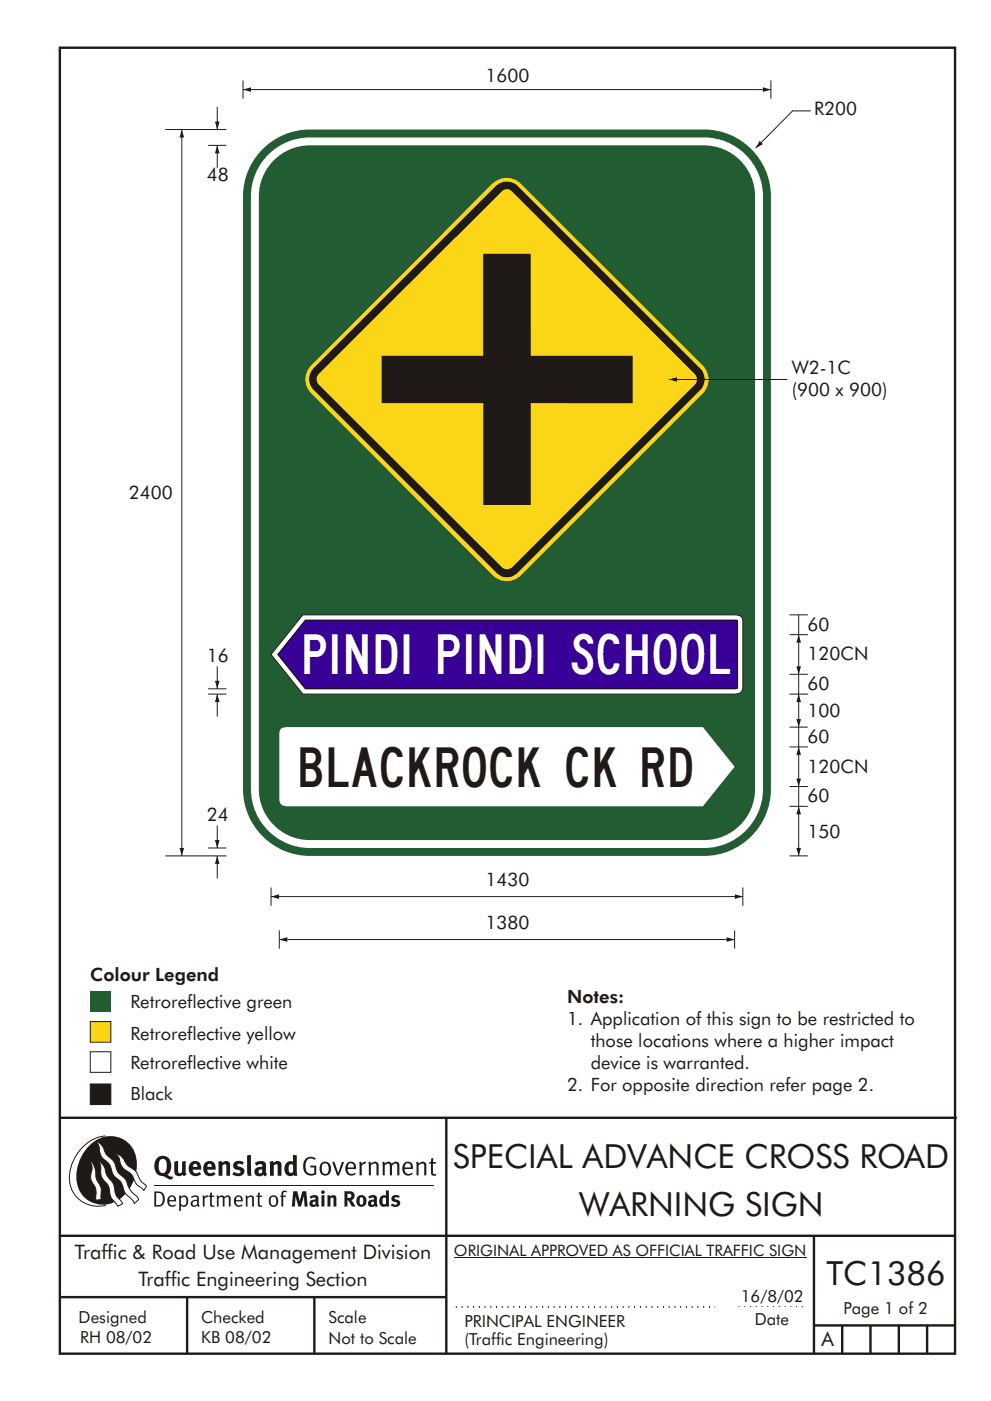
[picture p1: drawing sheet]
<svg xmlns="http://www.w3.org/2000/svg" width="210mm" height="297mm" viewBox="0 0 210 297" stroke-linecap="round" stroke-linejoin="round" font-family="sans-serif">
<g fill="none" stroke="#1f1a17" stroke-width=".51">
<path d="M12.7 10.1h189.9v276.9h-189.9zM12.7 237h190.3M94.7 236.9v50.1M12.7 262h190M12.7 275h82M39.7 275v12M66.7 275v12M172.7 262v25M172.7 281h30M178.7 281v6M184.7 281v6M190.7 281v6"/>
<path d="M196.7 281v6"/>
</g>
<path d="M96.7 277h55M96.7 277.2h55M156.7 277h14" fill="none" stroke="#1f1a17" stroke-width=".21" stroke-dasharray=".2 1" stroke-linecap="butt"/>
<path d="M96.3 266.7h74.7" fill="none" stroke="#1f1a17" stroke-width=".21"/>
<g fill="#1f1a17">
<path d="M64.9 245.6a1.61 1.61 0 0 1 2.1 0l-.2 .3a1.17 1.17 0 0 0-1.4-.2 1.17 1.17 0 0 0-.6 1.3 1.42 1.42 0 0 0 1.2 1.9l.7-.2v-1.2h-.8l-.1-.4h1.3v1.9a1.82 1.82 0 0 1-2.2-.1 1.82 1.82 0 0 1-.6-2.1l.2-.7z" fill-rule="evenodd"/>
<path d="M68.2 246.5a1.77 1.77 0 0 0 .4 2.7 1.39 1.39 0 0 0 1.4-.5 1.39 1.39 0 0 0 .2-1.5 1.19 1.19 0 0 0-2-.7zM68.5 246.8a.83 .83 0 0 1 1 .1 .83 .83 0 0 1 .2 1 .75 .75 0 0 1-.6 1 .75 .75 0 0 1-.8-.8v-.9z" fill-rule="evenodd"/>
<path d="M70.5 246.4l.4-.1 .8 2.4 .8-2.3h.5l-1.1 2.8h-.4z" fill-rule="evenodd"/>
<path d="M73.6 246.7a1.74 1.74 0 0 0 .5 2.5h.9l.5-.3-.2-.3a.89 .89 0 0 1-1.1 .2 .89 .89 0 0 1-.4-.9h1.7a1.15 1.15 0 0 0-.4-1.4 1.15 1.15 0 0 0-1.5 .2zM74 246.9a.67 .67 0 0 1 .8-.2 .67 .67 0 0 1 .3 .8h-1.3z" fill-rule="evenodd"/>
<path d="M76.2 246.4l.4-.1 .1 .4 .5-.4h.5l-.2 .5a.61 .61 0 0 0-.8 .6v1.8h-.4z" fill-rule="evenodd"/>
<path d="M78.1 246.4l.5-.1 .1 .4a.89 .89 0 0 1 .9-.4 .89 .89 0 0 1 .7 .7v2.2h-.4v-2.2l-.1-.2-.3-.1-.8 .4v2.1h-.4z" fill-rule="evenodd"/>
<path d="M81.1 246.4l.4-.1 .1 .4a.83 .83 0 0 1 .8-.4 .83 .83 0 0 1 .7 .5 .86 .86 0 0 1 .9-.5 .86 .86 0 0 1 .7 .7v2.2h-.4l-.1-2.3a.5 .5 0 0 0-.8 0l-.2 .2v2.1h-.5v-2.2l-.4-.3-.7 .4v2.1h-.4z" fill-rule="evenodd"/>
<path d="M85.7 246.7a1.74 1.74 0 0 0 .5 2.5h.9l.5-.3-.2-.3a.89 .89 0 0 1-1.1 .2 .89 .89 0 0 1-.4-.9h1.7a1.15 1.15 0 0 0-.5-1.4 1.15 1.15 0 0 0-1.4 .2zM86 246.9a.67 .67 0 0 1 .9-.2 .67 .67 0 0 1 .3 .8h-1.3z" fill-rule="evenodd"/>
<path d="M88.3 246.4l.4-.1 .1 .4a.89 .89 0 0 1 .9-.4 .89 .89 0 0 1 .8 .7v2.2h-.5v-2.2l-.1-.2-.3-.1-.8 .4v2.1h-.4z" fill-rule="evenodd"/>
<path d="M91.5 245.6l.4-.1v.9h.7l-.2 .3h-.5v2.1l.1 .1h.5l.1 .3a.71 .71 0 0 1-1.2-.6v-1.9h-.3v-.3h.3z" fill-rule="evenodd"/>
<path d="M37 246.3l.8-.2v2a.46 .46 0 0 0 .2 .6 .46 .46 0 0 0 .6-.2v-2.2l.8-.2v2.4l.2 .5-.6 .4-.2-.3a1.03 1.03 0 0 1-1.2 .2 1.03 1.03 0 0 1-.6-1z" fill-rule="evenodd"/>
<path d="M40.4 246.6a1.64 1.64 0 0 0 0 2.3 1.64 1.64 0 0 0 2.3 .1l-.4-.5a.78 .78 0 0 1-.9 .3 .78 .78 0 0 1-.5-.8h1.8a1.37 1.37 0 0 0-.6-1.6 1.37 1.37 0 0 0-1.7 .2zM41.1 246.9a.48 .48 0 0 1 .6-.1 .48 .48 0 0 1 .2 .6h-1z" fill-rule="evenodd"/>
<path d="M43.5 246.6a1.65 1.65 0 0 0-.2 2 1.65 1.65 0 0 0 1.9 .7l.5-.3-.3-.5a.78 .78 0 0 1-.9 .3 .78 .78 0 0 1-.5-.8h1.8a1.37 1.37 0 0 0-.6-1.6 1.37 1.37 0 0 0-1.7 .2zM44.1 246.9a.48 .48 0 0 1 .6-.1 .48 .48 0 0 1 .2 .6h-.9z" fill-rule="evenodd"/>
<path d="M46.3 246.3l.7-.2 .1 .4a.95 .95 0 0 1 1-.3 .95 .95 0 0 1 .7 .8v2.3h-.8v-2.3l-.3-.2-.5 .3v2.2h-.8z" fill-rule="evenodd"/>
<path d="M49.7 246.5a1.73 1.73 0 0 1 2-.1l-.2 .6-.6-.2a.42 .42 0 0 0-.6 .2l.2 .3a1.23 1.23 0 0 1 1.4 1 1.47 1.47 0 0 1-2.3 .9l-.3-.2 .3-.6 .7 .4a.47 .47 0 0 0 .7-.4 .87 .87 0 0 0-1-.5l-.4-.2-.1-.4z" fill-rule="evenodd"/>
<path d="M54.1 246.6l.3 .6 .3-.2a.62 .62 0 0 1 .9 0l.1 .4a1.21 1.21 0 0 0-1.4 .3 1.21 1.21 0 0 0-.1 1.3 1.19 1.19 0 0 0 1.6 .1l.5 .3 .4-.4-.3-.4v-1.4a.96 .96 0 0 0-1.3-1zM55 248l.6-.1v.7a.43 .43 0 0 1-.6 .1 .43 .43 0 0 1 0-.7z" fill-rule="evenodd"/>
<path d="M57.2 246.3l.7-.2 .1 .4a.95 .95 0 0 1 1-.3 .95 .95 0 0 1 .7 .8v2.3h-.8v-2.3l-.2-.2-.6 .3v2.2h-.8z" fill-rule="evenodd"/>
<path d="M62.2 244.8v1.5a1.29 1.29 0 0 0-1.4 .2 1.29 1.29 0 0 0-.5 1.3 1.24 1.24 0 0 0 .6 1.4 1.24 1.24 0 0 0 1.4-.1l.1 .2h.7l-.1-4.3zM61.5 246.9l.4-.1 .3 .2v1.5l-.3 .1a.48 .48 0 0 1-.6-.4 1.52 1.52 0 0 1 .2-1.3z" fill-rule="evenodd"/>
<path d="M52.4 245l.8-.2 .2 4.5h-.8l-.1-.2z" fill-rule="evenodd"/>
</g>
<path d="M22.4 240.8a9 9 0 0 0-7.4 10.9 6.2 6.2 0 0 0 7.5 3.8M32.7 251.4h59.4" fill="none" stroke="#1f1a17" stroke-width=".21"/>
<path d="M19.1 242.7a5.7 5.7 0 0 1 6.5-1.4 5.7 5.7 0 0 1 3.4 5.7 8.6 8.6 0 0 1-6.2 8.3 5.7 5.7 0 0 1-6.5-7 9.9 9.9 0 0 1 2.8-5.6z" fill-rule="evenodd" fill="#1f1a17"/>
<path d="M24.5 244.5a3.1 3.1 0 0 1 2.3 2.2l.7 .7a3.2 3.2 0 0 1 2 2.4l.4 .6 1.2 1.1-.6 .9-.2-.3a3.5 3.5 0 0 1-1.9-2.1 3.8 3.8 0 0 0-2.1-2.1 3.5 3.5 0 0 1-1-2.3zM20.4 241.9a3.4 3.4 0 0 1 1.9 2.5l.7 .8a3.3 3.3 0 0 1 1.7 2.6 4.4 4.4 0 0 0 1.7 2l.3 .3a6.1 6.1 0 0 0 2.5 3.7l.2 .5-.9 .9a6.1 6.1 0 0 0-1.9-2.2l-.4-.8a3.6 3.6 0 0 0-1.9-2.8l-.6-1a3.6 3.6 0 0 0-1.9-2.8 3.7 3.7 0 0 1-.8-2.4zM21 246.1a3.4 3.4 0 0 1 1.5 2.8l.6 .9a3.8 3.8 0 0 1 1.4 3.1l.3 .7 1.2 1.6-1 .6-.5-.8a3.2 3.2 0 0 1-1.3-2.8 4.3 4.3 0 0 0-1.4-2.2 4.7 4.7 0 0 1-.5-2.9zM19.2 246.1a5.1 5.1 0 0 1 1.2 3.7l.3 .7a3.1 3.1 0 0 1 .7 3l.1 .8-1.1 .2-.1-.8a3.5 3.5 0 0 0-.9-3.2 3.6 3.6 0 0 1 .1-2.6z" fill-rule="evenodd" fill="#fff" stroke="#1f1a17" stroke-width=".21"/>
<g fill="#1f1a17">
<path d="M33.4 245.5a2.51 2.51 0 0 0 .4 3.7l.8 .1a2.78 2.78 0 0 0 2 .7l.2-.5h-.6l-.7-.4a2.56 2.56 0 0 0 0-3.8 1.83 1.83 0 0 0-2.1 .2zM34 245.9a.87 .87 0 0 1 1 0 .87 .87 0 0 1 .4 .9v.4a1.17 1.17 0 0 1-.9 1.5l-.3-.1a2.38 2.38 0 0 1-.2-2.7z" fill-rule="evenodd"/>
<path d="M33.1 252.9v2.6a1.12 1.12 0 0 0 1.2-.3 1.12 1.12 0 0 0 .2-1.2l-.1-.5-.3-.4zM32.7 252.6h1.1a1.67 1.67 0 0 1 1.2 1.7 1.67 1.67 0 0 1-1.3 1.5h-1zM36.1 253.9l-.2 .5h1.1a.55 .55 0 0 0-.3-.6 .55 .55 0 0 0-.6 .1zM35.8 253.8a.95 .95 0 0 1 1.2-.2 .95 .95 0 0 1 .4 1.1h-1.5a.72 .72 0 0 0 .4 .8 .72 .72 0 0 0 .9-.2l.1 .3a1.15 1.15 0 0 1-1.5 0 1.15 1.15 0 0 1-.2-1.5zM38.4 254.1v1.2a.7 .7 0 0 0 .9 .1 .7 .7 0 0 0 .2-.9 .61 .61 0 0 0-.4-.7 .61 .61 0 0 0-.7 .3zM38 253.5l.3-.1 .1 .4a.95 .95 0 0 1 1.2-.2 .95 .95 0 0 1 .3 1.2 .92 .92 0 0 1-.5 1 .92 .92 0 0 1-1-.2v1.1l-.4 .1zM40.9 254.8a.5 .5 0 0 0 .2 .8 .5 .5 0 0 0 .7-.4v-.6zM40.5 253.7a1 1 0 0 1 1.7 .3v1.4l.2 .2-.2 .3-.3-.3a.78 .78 0 0 1-1.4-.1 .78 .78 0 0 1 .8-1.1h.5a.58 .58 0 0 0-.3-.7 .58 .58 0 0 0-.7 .3zM43 253.5l.3-.1 .1 .4 .3-.3 .5-.1-.2 .4a.52 .52 0 0 0-.6 .6v1.4h-.4zM44.6 252.9l.4-.1-.1 .7h.6l-.1 .3h-.5v1.5a.35 .35 0 0 0 .6 .3v.2a.57 .57 0 0 1-.6 .1 .57 .57 0 0 1-.3-.5v-1.6h-.3v-.3h.3zM45.9 253.5l.4-.1 .1 .4 .2-.2a.64 .64 0 0 1 1 .2 .7 .7 0 0 1 .8-.4 .7 .7 0 0 1 .5 .7v1.7h-.3v-1.7l-.3-.3-.7 .3v1.7h-.3v-1.6a.38 .38 0 0 0-.3-.5 .38 .38 0 0 0-.5 .2l-.1 .2v1.7h-.4zM50.2 253.9l-.2 .5h1.1a.55 .55 0 0 0-.2-.6 .55 .55 0 0 0-.7 .1zM49.9 253.8a.95 .95 0 0 1 1.2-.2 .95 .95 0 0 1 .4 1.1h-1.5a.72 .72 0 0 0 .4 .8 .72 .72 0 0 0 .9-.2l.1 .3a1.15 1.15 0 0 1-1.5 0 1.15 1.15 0 0 1-.2-1.5zM52.1 253.5l.3-.1 .1 .4a.72 .72 0 0 1 .8-.4 .72 .72 0 0 1 .6 .7v1.7h-.4v-1.6a.45 .45 0 0 0-.3-.5 .45 .45 0 0 0-.5 .3l-.2 .1v1.7h-.3zM54.7 252.9l.4-.1v.7h.6l-.1 .3h-.5v1.5a.35 .35 0 0 0 .5 .3v.2a.57 .57 0 0 1-.6 .1 .57 .57 0 0 1-.3-.5v-1.6h-.3v-.3h.3zM57.6 253.9l-.2 .7a.65 .65 0 0 0 .3 .8 .65 .65 0 0 0 .8-.2l.1-.1a.93 .93 0 0 0-.7-1.4zM57.3 253.7a1.12 1.12 0 0 1 1.4 .1 1.12 1.12 0 0 1 .3 1.4 1.01 1.01 0 0 1-1.3 .6 1.01 1.01 0 0 1-.7-1.2zM59.9 252.6l.5-.2 .5 .2-.1 .2-.4-.1-.3 .2v.6h.6l-.1 .3h-.5v2h-.4v-2h-.2v-.3h.2zM62.2 252.6l-.3 3.2h.7l.1-2.3 .6 2.3h.6l.6-2.3 .1 2.3h.7l-.3-3.2h-.9l-.5 2.1-.5-2.1zM65.7 253.7l.3 .5a.51 .51 0 0 1 .5-.4 .51 .51 0 0 1 .4 .4v.1a.88 .88 0 0 0-1.1 .4 .88 .88 0 0 0 .2 1.1 .9 .9 0 0 0 1.1-.2l.3 .3 .4-.3-.2-.3v-1.1a.87 .87 0 0 0-.5-.8 .87 .87 0 0 0-1 .1zM66.4 254.8h.5v.5l-.1 .1h-.3l-.2-.1zM68.2 253.5v2.3h.6v-2.4zM68.1 252.8a.4 .4 0 0 0 .8 0 .4 .4 0 0 0-.8 0zM69.4 253.5l.1 2.3h.6v-1.7a.33 .33 0 0 1 .4-.2 .33 .33 0 0 1 .3 .4v1.5h.6v-1.7a.75 .75 0 0 0-.6-.7 .75 .75 0 0 0-.8 .3v-.3zM73.1 252.6v3.2h.6v-1.3l.3 .2 .7 1.1h.7l-.9-1.4a.94 .94 0 0 0 .7-1 .94 .94 0 0 0-.9-.8zM73.7 253.1a.51 .51 0 0 1 .8 .1 .51 .51 0 0 1-.2 .7l-.6 .1zM75.9 253.7a1.19 1.19 0 0 0-.1 1.7 1.19 1.19 0 0 0 1.8 0 1.19 1.19 0 0 0-.1-1.6 1.19 1.19 0 0 0-1.6-.1zM76.5 253.9l.2-.1a.99 .99 0 0 1 0 1.6 1.06 1.06 0 0 1-.2-1.5zM78.1 253.7l.3 .5a.51 .51 0 0 1 .5-.4 .51 .51 0 0 1 .5 .4v.1a.88 .88 0 0 0-1.2 .4 .88 .88 0 0 0 .2 1.1 .9 .9 0 0 0 1.1-.2l.3 .3 .4-.3-.2-.3v-1.1a.87 .87 0 0 0-.5-.8 .87 .87 0 0 0-1 .1zM78.9 254.8h.4v.5l-.1 .1h-.3l-.1-.1zM81.9 252.4v1.1a1.2 1.2 0 0 0-1.4 .6 1.2 1.2 0 0 0 .2 1.4l.5 .4 .8-.2v.1h.6l-.1-3.3zM81.4 253.9l.5 .2-.1 1.2a.46 .46 0 0 1-.5-.1 .46 .46 0 0 1-.1-.5zM83.3 253.6a.79 .79 0 0 0-.1 .9 .79 .79 0 0 0 .9 .4 .33 .33 0 0 1 0 .5 .33 .33 0 0 1-.5 0l-.4-.2-.3 .4a1.15 1.15 0 0 0 1.2 .3 1.15 1.15 0 0 0 .8-1 1.49 1.49 0 0 0-1.2-.8 .4 .4 0 0 1 .3-.3 .4 .4 0 0 1 .4 .1l.2 .1 .2-.4a1.47 1.47 0 0 0-1.5 0z" fill-rule="evenodd"/>
</g>
<path d="M19.2 223h4.3v4.4h-4.3z" fill-rule="evenodd" fill="#fff" stroke="#1f1a17" stroke-width=".21"/>
<path d="M19.2 216.6h4.3v4.4h-4.3z" fill-rule="evenodd" fill="#fad617" stroke="#1f1a17" stroke-width=".21"/>
<path d="M19.2 210.1h4.3v4.3h-4.3z" fill="#215c33"/>
<path d="M19.2 229.8h4.3v4.4h-4.3z" fill-rule="evenodd" fill="#1f1a17" stroke="#1f1a17" stroke-width=".21"/>
<path d="M56.9 32.8a12.5 12.5 0 0 1 8.8-3.7h83.7a12.5 12.5 0 0 1 12.5 12.5v125.7a12.5 12.5 0 0 1-12.5 12.5h-83.7a12.5 12.5 0 0 1-12.5-12.5v-125.7a12.4 12.4 0 0 1 3.7-8.8zM58.6 33.6a10.8 10.8 0 0 1 7.1-2.8h83.7a10.8 10.8 0 0 1 10.8 10.8v125.7a10.8 10.8 0 0 1-10.8 10.8h-83.7a10.8 10.8 0 0 1-10.8-10.8v-125.7a10.8 10.8 0 0 1 3.7-8zM55.2 32.1a14.1 14.1 0 0 1 10.5-4.6h83.7a14.2 14.2 0 0 1 14.2 14.1v125.7a14.2 14.2 0 0 1-14.2 14.2h-83.7a14.2 14.2 0 0 1-14.1-14.2v-125.7a14.1 14.1 0 0 1 3.6-9.5z" fill-rule="evenodd" fill="#215c33"/>
<path d="M163.6 17.1v3.8M167.5 158.4h3.9M167.5 154.2h3.9M167.5 171h3.9M169.5 171v10.5" fill="none" stroke="#1f1a17" stroke-width=".21"/>
<g fill="#1f1a17">
<path d="M169.5 171l.4 1.7h-.9l.5-1.7 .4 1.7z" fill-rule="evenodd"/>
<path d="M169 179.8h.9l-.4 1.7 .4-1.7-.4 1.7z" fill-rule="evenodd"/>
</g>
<path d="M51.6 19h112M169.5 154.2v4.2" fill="none" stroke="#1f1a17" stroke-width=".21"/>
<g fill="#1f1a17">
<path d="M51.6 19l1.6-.5v1l-1.6-.5 1.6-.5z" fill-rule="evenodd"/>
<path d="M161.9 18.5l1.7 .5-1.7 .5v-1l1.7 .5z" fill-rule="evenodd"/>
</g>
<path d="M169.5 158.4v8.4" fill="none" stroke="#1f1a17" stroke-width=".21"/>
<g fill="#1f1a17">
<path d="M169.5 158.4l.4 1.7h-.9l.5-1.7 .4 1.7z" fill-rule="evenodd"/>
<path d="M169 165.1h.9l-.4 1.7 .4-1.7-.4 1.7z" fill-rule="evenodd"/>
</g>
<path d="M172 23.5h-3.8l-7.9 7.9" fill="none" stroke="#1f1a17" stroke-width=".21"/>
<path d="M161.2 29.9l.7 .7-1.6 .8z" fill-rule="evenodd" fill="#1f1a17"/>
<path d="M51.6 17.1v3.8M167.5 181.5h3.9" fill="none" stroke="#1f1a17" stroke-width=".21"/>
<path d="M59.7 154.5l1.3-.3h88.1l6.8 8.4-6.8 8.4h-88a1.47 1.47 0 0 1-1.8-1.6v-13.8l.1-.9z" fill-rule="evenodd" fill="#fff"/>
<path d="M64.2 130.4h91.7a1.35 1.35 0 0 1 1.7 1.4v13.8a1.47 1.47 0 0 1-1.8 1.6h-91.6l-6.7-8.4z" fill-rule="evenodd" fill="#fff" stroke="#1f1a17" stroke-width=".21"/>
<path d="M64.8 131.5h91a.39 .39 0 0 1 .5-.1 .39 .39 0 0 1 .2 .4v13.7l-.1 .4-.2 .1h-91.4l-5.9-7.2z" fill-rule="evenodd" fill="#380096" stroke="#000" stroke-width=".21"/>
<path d="M104.5 38.9a4.3 4.3 0 0 1 6 0l38.6 38.6a4.2 4.2 0 0 1 0 5.9l-38.6 38.6a4.3 4.3 0 0 1-6 0l-38.4-38.6a4.2 4.2 0 0 1 0-6z" fill-rule="evenodd" fill="#fad617"/>
<path d="M105.2 39.4a3.4 3.4 0 0 1 4.7 0l38.7 38.7a3.3 3.3 0 0 1 0 4.6l-38.7 38.6a3.1 3.1 0 0 1-4.7 0l-38.6-38.6a3.2 3.2 0 0 1 0-4.6z" fill-rule="evenodd" fill="#1f1a17"/>
<path d="M67.7 79.3l38.7-38.7a1.47 1.47 0 0 1 2.2 0l38.8 38.7a1.59 1.59 0 0 1 0 2.3l-38.7 38.7a1.61 1.61 0 0 1-2.2 0l-38.8-38.7a1.59 1.59 0 0 1 0-2.3z" fill-rule="evenodd" fill="#fad617"/>
<path d="M80.9 75.4h21.6v-21.6h10.1v21.6h21.6v10.1h-21.6v21.6h-10l-.1-21.6h-21.6z" fill-rule="evenodd" fill="#1f1a17"/>
<path d="M141.9 80.5h25.1" fill="none" stroke="#1f1a17" stroke-width=".21"/>
<path d="M141.9 80.5l1.7-.5v.9z" fill-rule="evenodd" fill="#1f1a17"/>
<path d="M167.5 134.6h3.9M167.5 130.4h3.9M169.5 130.4v12.6M167.5 147.2h3.9M167.5 166.8h3.9M169.5 166.8v4.2" fill="none" stroke="#1f1a17" stroke-width=".21"/>
<g fill="#1f1a17">
<path d="M169.5 134.6l.4 1.7h-.9l.5-1.7 .4 1.7z" fill-rule="evenodd"/>
<path d="M169 141.3h.9l-.4 1.7 .4-1.7-.4 1.7z" fill-rule="evenodd"/>
</g>
<path d="M167.5 143h3.9M169.5 143v11.2" fill="none" stroke="#1f1a17" stroke-width=".21"/>
<g fill="#1f1a17">
<path d="M169.5 147.2l.4 1.7h-.9l.5-1.7 .4 1.7z" fill-rule="evenodd"/>
<path d="M169 152.5h.9l-.4 1.7 .4-1.7-.4 1.7z" fill-rule="evenodd"/>
</g>
<path d="M57.5 190.1h100.1M57.5 188.2v3.8M157.6 188.2v3.8" fill="none" stroke="#1f1a17" stroke-width=".21"/>
<g fill="#1f1a17">
<path d="M155.9 189.6l1.7 .5-1.7 .5 1.7-.5-1.7 .5z" fill-rule="evenodd"/>
<path d="M57.5 190.1l1.7-.5v1z" fill-rule="evenodd"/>
</g>
<path d="M35.1 27.5h12.9M38.6 27.5v154M44.2 30.8h3.8M44.2 179.8h3.8M35.1 181.5h12.9" fill="none" stroke="#1f1a17" stroke-width=".21"/>
<g fill="#1f1a17">
<path d="M38.6 27.5l.5 1.7h-1l.5-1.7 .5 1.7z" fill-rule="evenodd"/>
<path d="M38.1 179.8h1l-.5 1.7 .5-1.7-.5 1.7z" fill-rule="evenodd"/>
</g>
<path d="M46.1 181.5v4.7" fill="none" stroke="#1f1a17" stroke-width=".21"/>
<path d="M46.1 181.5l.5 1.7h-1z" fill-rule="evenodd" fill="#1f1a17"/>
<path d="M46.1 30.8v4.8" fill="none" stroke="#1f1a17" stroke-width=".21"/>
<path d="M46.1 30.8l.5 1.7h-1z" fill-rule="evenodd" fill="#1f1a17"/>
<path d="M46.1 175v4.8" fill="none" stroke="#1f1a17" stroke-width=".21"/>
<path d="M45.6 178.1h1l-.5 1.7 .5-1.7-.5 1.7z" fill-rule="evenodd" fill="#1f1a17"/>
<path d="M46.1 22.7v4.8" fill="none" stroke="#1f1a17" stroke-width=".21"/>
<path d="M45.6 25.8h1l-.5 1.7 .5-1.7-.5 1.7z" fill-rule="evenodd" fill="#1f1a17"/>
<path d="M44.2 146h3.8M46.1 141.3v4.7" fill="none" stroke="#1f1a17" stroke-width=".21"/>
<path d="M45.6 144.4h1l-.5 1.6 .5-1.6-.5 1.6z" fill-rule="evenodd" fill="#1f1a17"/>
<path d="M44.2 147.2h3.8M46.1 147.2v4.7" fill="none" stroke="#1f1a17" stroke-width=".21"/>
<path d="M46.1 147.2l.5 1.7h-1z" fill-rule="evenodd" fill="#1f1a17"/>
<path d="M59.3 199.2h96.6M59.3 197.3v3.8M155.9 197.3v3.8" fill="none" stroke="#1f1a17" stroke-width=".21"/>
<g fill="#1f1a17">
<path d="M154.2 198.7l1.7 .5-1.7 .5 1.7-.5-1.7 .5z" fill-rule="evenodd"/>
<path d="M59.3 199.2l1.6-.5v1z" fill-rule="evenodd"/>
</g>
<text font-size="8.4" fill="#fff" x="64.6" y="143">PINDI PINDI SCHOOL</text>
<text font-size="8.4" fill="#1f1a17" x="63.7" y="166.8">BLACKROCK CK RD</text>
<g font-size="7.1" fill="#1f1a17">
<text x="96.1" y="247.7">SPECIAL ADVANCE CROSS ROAD</text>
<text x="122.9" y="257.9">WARNING SIGN</text>
<text x="175.3" y="272.5">TC1386</text>
</g>
<g font-size="4.2" fill="#1f1a17">
<text x="15.9" y="267">Traffic &amp; Road Use Management Division</text>
<text x="29.4" y="272.6">Traffic Engineering Section</text>
<text x="174.3" y="285.4">A</text>
</g>
<g font-size="4" fill="#1f1a17">
<text x="103" y="17.3">1600</text>
<text x="172.7" y="24.5">R200</text>
<text x="43.9" y="38.5">48</text>
<text x="168" y="79.3">W2-1C</text>
<text x="168" y="84">(900 x 900)</text>
<text x="27.4" y="105.9">2400</text>
<text x="171.4" y="133.7">60</text>
<text x="43.9" y="140.4">16</text>
<text x="171.4" y="140">120CN</text>
<text x="171.4" y="146.3">60</text>
<text x="171.4" y="152.1">100</text>
<text x="171.4" y="157.5">60</text>
<text x="171.4" y="163.8">120CN</text>
<text x="171.4" y="170.1">60</text>
<text x="43.9" y="174.2">24</text>
<text x="171.4" y="177.6">150</text>
<text x="103" y="187.9">1430</text>
<text x="103" y="197">1380</text>
</g>
<g font-size="3.9" fill="#1f1a17">
<text x="19.2" y="207.9">Colour Legend</text>
<text x="27.7" y="213.6">Retroreflective green</text>
<text x="120.3" y="212.6">Notes:</text>
<text x="27.7" y="220.4">Retroreflective yellow</text>
<text x="120.3" y="217.3">1. Application of this sign to be restricted to</text>
<text x="125.3" y="221.9">those locations where a higher impact</text>
<text x="27.7" y="226.6">Retroreflective white</text>
<text x="125.3" y="226.6">device is warranted.</text>
<text x="27.7" y="233.3">Black</text>
<text x="120.3" y="231.2">2. For opposite direction refer page 2.</text>
</g>
<g font-size="3.5" fill="#1f1a17">
<text x="16.7" y="280.5">Designed</text>
<text x="42.7" y="280.5">Checked</text>
<text x="69.7" y="280.5">Scale</text>
<text x="98.5" y="281.4">PRINCIPAL ENGINEER</text>
<text x="157.2" y="276.1">16/8/02</text>
<text x="160.1" y="281">Date</text>
<text x="178.9" y="278.5">Page 1 of 2</text>
<text x="17" y="284.8">RH 08/02</text>
<text x="42.7" y="284.8">KB 08/02</text>
<text x="69.7" y="285">Not to Scale</text>
<text x="98.5" y="285.1">(Traffic Engineering)</text>
</g>
<text font-size="3.4" fill="#1f1a17" x="96.3" y="266.3">ORIGINAL APPROVED AS OFFICIAL TRAFFIC SIGN</text>
</svg>
